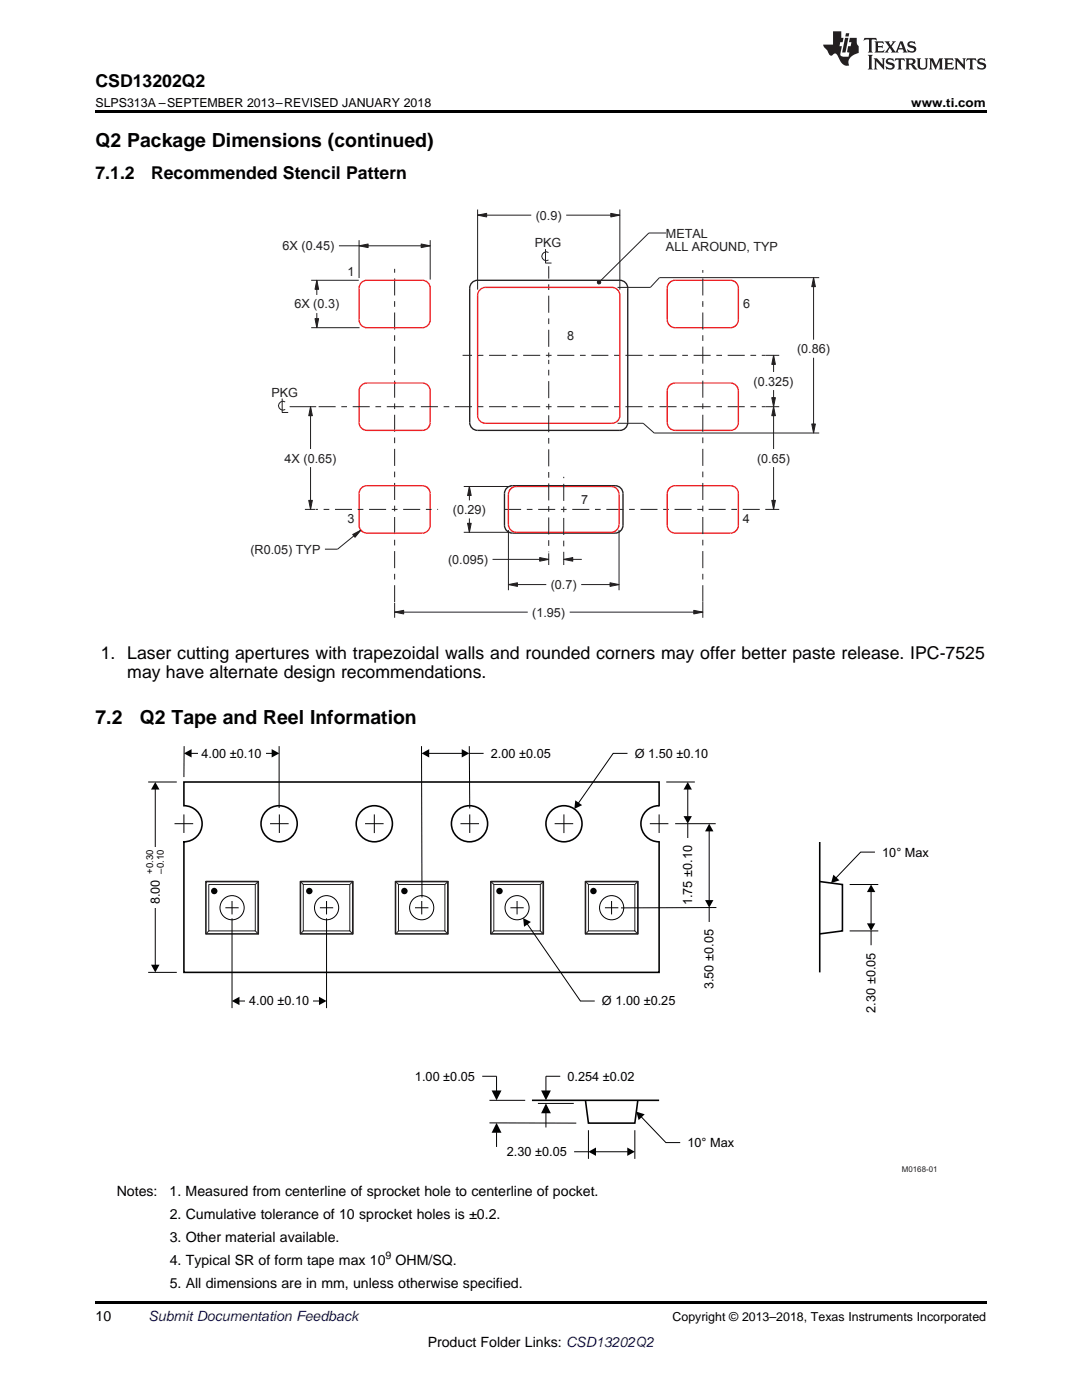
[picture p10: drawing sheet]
<svg xmlns="http://www.w3.org/2000/svg" width="216mm" height="279mm" viewBox="0 0 216 279" stroke-linecap="round" stroke-linejoin="round" font-family="sans-serif">
<path d="M19 259.7h177.8v.5h-177.8z" fill="#000"/>
<g fill="none" stroke="#231f20" stroke-width=".2">
<path d="M41.1 175.9h10.4M41.7 176.5h9.2v9.3h-9.2zM51.5 175.9v10.5l-.6-.6M51.5 175.9l-.6 .6M60.5 176.5h9.3v9.3h-9.3zM70.4 175.9h-10.5l.6 .6M70.4 175.9v10.5l-.6-.6M70.4 175.9l-.6 .6M78.9 175.9h10.5M79 175.9l.5 .6M79.5 176.5h9.3v9.3h-9.3zM89.4 175.9v10.5l-.6-.6"/>
<path d="M89.4 175.9l-.6 .6M97.9 175.9h10.5M98 175.9l.5 .6M98.5 176.5h9.3v9.3h-9.3zM108.4 175.9v10.5l-.6-.6M108.4 175.9l-.6 .6M116.8 175.9h10.5M116.9 175.9l.5 .6M117.4 176.5h9.3v9.3h-9.3zM127.3 175.9v10.5l-.6-.6M127.3 175.9l-.6 .6M41.7 185.8l-.6 .6"/>
<path d="M60.5 185.8l-.5 .6M79.5 185.8l-.5 .6M98.5 185.8l-.5 .6M117.4 185.8l-.5 .6"/>
</g>
<path d="M41.1 175.9h10.4v10.5h-10.4zM59.9 175.9h10.5v10.5h-10.5zM78.9 175.9h10.5v10.5h-10.5zM97.9 175.9h10.5v10.5h-10.5zM116.8 175.9h10.5v10.5h-10.5z" fill="none" stroke="#231f20" stroke-width=".32"/>
<g fill="none" stroke="#010202" stroke-width=".2">
<path d="M29.6 156.1h5.7M31 157.4v35.3M36.7 148.9v6.2M84.1 148.9l.1 30.2M93.6 148.9l.1 12.4M132.9 156.1h5.8M34.8 164.4h3.7M36.7 162.5v3.7M46.3 179.8v2.7M53.9 164.4h3.7M55.7 162.5v3.7M65.2 179.8v2.7"/>
<path d="M72.8 164.4h3.7M74.7 162.5v3.8M84.2 179.8v2.7M91.9 164.4h3.7M93.7 162.5v3.7M103.2 179.8v2.7M110.7 164.4h3.7M112.5 162.5v3.8M122 179.8v2.7M129.7 164.4h3.7M131.5 162.5v3.7M134.7 164.4h8.1"/>
<path d="M29.6 194.1h5.7M45 181.2h2.6M63.8 181.2h2.7M82.8 181.2h2.7M101.8 181.2h2.7M120.7 181.2h2.7M143 181.1l-19.1 .1"/>
<circle cx="46.3" cy="181.2" r="2.41"/>
<circle cx="65.2" cy="181.2" r="2.41"/>
<circle cx="84.1" cy="181.2" r="2.41"/>
<circle cx="103.2" cy="181.2" r="2.41"/>
<circle cx="122" cy="181.2" r="2.41"/>
</g>
<g fill="none" stroke="#010202" stroke-width=".32">
<path d="M131.5 160.9v-4.8h-94.8v4.7a3.6 3.6 0 0 1 3.6 3.6 3.6 3.6 0 0 1-3.6 3.6v-.1v26.2h94.8v-26.2M131.5 160.8a3.6 3.6 0 0 0-3.6 3.6 3.6 3.6 0 0 0 3.6 3.6"/>
<circle cx="55.7" cy="164.4" r="3.6"/>
<circle cx="74.7" cy="164.4" r="3.6"/>
<circle cx="93.7" cy="164.4" r="3.6"/>
<circle cx="112.5" cy="164.4" r="3.6"/>
</g>
<g fill="#010202">
<path d="M31 156.1l.8 1.5h-1.7z"/>
<path d="M30.1 192.5h1.7l-.8 1.6z"/>
</g>
<path d="M29.6 169.1h2.8v12h-2.8z" fill-rule="evenodd" fill="#fff"/>
<path d="M55.7 148.9v12.4M46.3 183.3v17.9M47.6 199.8h16.2M65.2 183.3v17.9" fill="none" stroke="#010202" stroke-width=".2"/>
<g fill="#010202">
<path d="M46.3 199.8l1.5-.9v1.7z"/>
<path d="M63.6 198.9l1.6 .9-1.6 .8z"/>
</g>
<path d="M49 198.4h13.4v2.8h-13.4z" fill-rule="evenodd" fill="#fff"/>
<path d="M38.1 150.4h16.2" fill="none" stroke="#010202" stroke-width=".2"/>
<g fill="#010202">
<path d="M36.7 150.4l1.5-.9v1.7z"/>
<path d="M54.2 149.5l1.5 .9-1.5 .8z"/>
</g>
<path d="M39.5 148.9h13.4v2.9h-13.4z" fill-rule="evenodd" fill="#fff"/>
<path d="M85.5 150.4h6.7" fill="none" stroke="#010202" stroke-width=".2"/>
<g fill="#010202">
<path d="M92.1 149.5l1.5 .9-1.5 .8z"/>
<path d="M84.1 150.4l1.5-.9v1.7z"/>
</g>
<path d="M93.6 150.4h2.9M137.2 164.4v2.8M141.5 165.8v13.9M141.5 181.1v2.9" fill="none" stroke="#010202" stroke-width=".2"/>
<g fill="#010202">
<path d="M141.5 164.4l.9 1.5h-1.7z"/>
<path d="M140.7 179.6h1.7l-.9 1.5z"/>
</g>
<path d="M137.2 157.4v5.6" fill="none" stroke="#010202" stroke-width=".2"/>
<g fill="#010202">
<path d="M136.4 162.9h1.7l-.9 1.5z"/>
<path d="M137.2 156.1l.9 1.5h-1.7z"/>
</g>
<path d="M125.2 150.4h-2.8l-7 9.9" fill="none" stroke="#010202" stroke-width=".2"/>
<path d="M114.8 159.7l1.4 1-1.6 .7z" fill="#010202"/>
<path d="M105.2 184.4l10.6 15.4h2.9" fill="none" stroke="#010202" stroke-width=".2"/>
<path d="M104.4 183.2l1.5 .8-1.3 1z" fill="#010202"/>
<path d="M163.6 168v26.1M106.1 219.6h25.4" fill="none" stroke="#010202" stroke-width=".32"/>
<path d="M97.7 219.6h7.1M97.7 224.1h17.3M107.3 220.2h7.2M127.9 222.9l5 5.1h2.8" fill="none" stroke="#010202" stroke-width=".2"/>
<path d="M127 221.9l1.6 .5-1.2 1.1z" fill="#010202"/>
<path d="M174.6 170.1h-2.9l-4.9 5.1" fill="none" stroke="#010202" stroke-width=".2"/>
<path d="M166.3 174.6l1.2 1.1-1.7 .5z" fill="#010202"/>
<path d="M99.1 225.9v3" fill="none" stroke="#010202" stroke-width=".2"/>
<path d="M99.1 224.1l1 2h-2z" fill="#010202"/>
<path d="M108.9 222.1v2.9" fill="none" stroke="#010202" stroke-width=".2"/>
<path d="M108.9 220.2l1 2h-1.9z" fill="#010202"/>
<path d="M99.1 214.8v2.9" fill="none" stroke="#010202" stroke-width=".2"/>
<path d="M98.1 217.6h2l-1 2z" fill="#010202"/>
<path d="M108.9 214.8v2.9" fill="none" stroke="#010202" stroke-width=".2"/>
<path d="M108 217.6h1.9l-1 2z" fill="#010202"/>
<path d="M169.5 176.5h5.8M169.5 185.8h5.8M117.4 225.6v5.7M118.8 229.9h6.5M126.7 225.6v5.7" fill="none" stroke="#010202" stroke-width=".2"/>
<g fill="#010202">
<path d="M125.2 229l1.5 .9-1.5 .8z"/>
<path d="M117.4 229.9l1.5-.9v1.7z"/>
</g>
<path d="M173.8 177.9v6.5" fill="none" stroke="#010202" stroke-width=".2"/>
<g fill="#010202">
<path d="M173.8 176.5l.9 1.5h-1.7z"/>
<path d="M173 184.3h1.7l-.9 1.5z"/>
</g>
<path d="M173.8 185.8v2.8M96.2 214.8h2.9M108.9 214.8h2.9M114.6 229.9h2.8" fill="none" stroke="#010202" stroke-width=".2"/>
<path d="M163.6 175.9l4.5 .6v9.3l-4.5 .6M116.8 219.6l.6 4.5h9.3l.6-4.5" fill="none" stroke="#010202" stroke-width=".32"/>
<g fill="#010202">
<circle cx="42.7" cy="177.8" r=".64"/>
<circle cx="118.4" cy="177.8" r=".64"/>
<circle cx="61.7" cy="177.8" r=".64"/>
<circle cx="80.7" cy="177.8" r=".64"/>
<circle cx="99.7" cy="177.8" r=".64"/>
</g>
<path d="M71.6 49.1l1.9-.4v.7z" fill="#231f20"/>
<path d="M71.6 49.1l1.9-.4v.7z" fill="none" stroke="#231f20" stroke-width=".2"/>
<path d="M84 48.7l1.8 .4-1.8 .3z" fill="#231f20"/>
<path d="M84 48.7l1.8 .4-1.8 .3z" fill="none" stroke="#231f20" stroke-width=".2"/>
<path d="M62.9 63.6h.7l-.4 1.8z" fill="#231f20"/>
<path d="M62.9 63.6h.7l-.4 1.8z" fill="none" stroke="#231f20" stroke-width=".2"/>
<path d="M63.2 55.9l.4 1.8h-.7z" fill="#231f20"/>
<path d="M63.2 55.9l.4 1.8h-.7z" fill="none" stroke="#231f20" stroke-width=".2"/>
<path d="M62 81.2l.3 1.8h-.7z" fill="#231f20"/>
<path d="M62 81.2l.3 1.8h-.7z" fill="none" stroke="#231f20" stroke-width=".2"/>
<path d="M61.6 99.9h.7l-.3 1.8z" fill="#231f20"/>
<path d="M61.6 99.9h.7l-.3 1.8z" fill="none" stroke="#231f20" stroke-width=".2"/>
<path d="M162.3 55.4l.4 1.8h-.7z" fill="#231f20"/>
<path d="M162.3 55.4l.4 1.8h-.7z" fill="none" stroke="#231f20" stroke-width=".2"/>
<path d="M162 84.6h.7l-.4 1.8z" fill="#231f20"/>
<path d="M162 84.6h.7l-.4 1.8z" fill="none" stroke="#231f20" stroke-width=".2"/>
<path d="M78.7 122.2l1.8-.4v.7z" fill="#231f20"/>
<path d="M78.7 122.2l1.8-.4v.7z" fill="none" stroke="#231f20" stroke-width=".2"/>
<path d="M138.4 121.8l1.8 .4-1.8 .3z" fill="#231f20"/>
<path d="M138.4 121.8l1.8 .4-1.8 .3z" fill="none" stroke="#231f20" stroke-width=".2"/>
<path d="M95.3 42.9l1.8-.3v.7z" fill="#231f20"/>
<path d="M95.3 42.9l1.8-.3v.7z" fill="none" stroke="#231f20" stroke-width=".2"/>
<path d="M121.9 42.6l1.8 .3-1.8 .4z" fill="#231f20"/>
<path d="M121.9 42.6l1.8 .3-1.8 .4z" fill="none" stroke="#231f20" stroke-width=".2"/>
<path d="M101.5 116.7l1.8-.4v.7z" fill="#231f20"/>
<path d="M101.5 116.7l1.8-.4v.7z" fill="none" stroke="#231f20" stroke-width=".2"/>
<path d="M121.7 116.3l1.8 .4-1.8 .3z" fill="#231f20"/>
<path d="M121.7 116.3l1.8 .4-1.8 .3z" fill="none" stroke="#231f20" stroke-width=".2"/>
<path d="M93.3 104.4h.7l-.3 1.8z" fill="#231f20"/>
<path d="M93.3 104.4h.7l-.3 1.8z" fill="none" stroke="#231f20" stroke-width=".2"/>
<path d="M93.7 97.1l.3 1.8h-.7z" fill="#231f20"/>
<path d="M93.7 97.1l.3 1.8h-.7z" fill="none" stroke="#231f20" stroke-width=".2"/>
<path d="M154 79.4h.7l-.3 1.8z" fill="#231f20"/>
<path d="M154 79.4h.7l-.3 1.8z" fill="none" stroke="#231f20" stroke-width=".2"/>
<path d="M154.4 70.9l.3 1.8h-.7z" fill="#231f20"/>
<path d="M154.4 70.9l.3 1.8h-.7z" fill="none" stroke="#231f20" stroke-width=".2"/>
<path d="M154 99.9h.7l-.3 1.8z" fill="#231f20"/>
<path d="M154 99.9h.7l-.3 1.8z" fill="none" stroke="#231f20" stroke-width=".2"/>
<path d="M154.4 81.2l.3 1.8h-.7z" fill="#231f20"/>
<path d="M154.4 81.2l.3 1.8h-.7z" fill="none" stroke="#231f20" stroke-width=".2"/>
<path d="M107.7 111.3l1.8 .3-1.8 .4z" fill="#231f20"/>
<path d="M107.7 111.3l1.8 .3-1.8 .4z" fill="none" stroke="#231f20" stroke-width=".2"/>
<path d="M112.5 111.6l1.8-.3v.7z" fill="#231f20"/>
<path d="M112.5 111.6l1.8-.3v.7z" fill="none" stroke="#231f20" stroke-width=".2"/>
<path d="M70.4 106.7l1.6-.9-1.2 1.4z" fill="#231f20"/>
<path d="M108.8 49.7v2.8h1.2M109.4 50.4a.88 .88 0 0 0-1.3 .7 .88 .88 0 0 0 1.3 .8M56.3 79.5v2.8h1.2M56.9 80.2a.88 .88 0 0 0-1.3 .8 .88 .88 0 0 0 1.3 .7M70.4 106.7l1.6-.9-1.2 1.4z" fill="none" stroke="#231f20" stroke-width=".2"/>
<path d="M119.2 56.2l.2-.2h.4l.1 .3-.1 .3-.4 .1-.2-.2z" fill="#231f20"/>
<g fill="none" stroke="#231f20" stroke-width=".2">
<path d="M62.1 55.9h9.5M63.2 55.9v3M67.6 49.1h18.2M71.6 47.9v7.6M85.8 47.9v7.9M95.3 41.8v16M95.3 42.9h10.7M113 42.9h10.7M119.2 56.2l.2-.2h.4l.1 .3-.1 .3-.4 .1-.2-.2zM123.7 41.8v16M132.9 46.5h-3.4l-9.7 9.6M162.3 55.4v12.4"/>
<path d="M163.5 55.4h-31.9l-1.8 2h-6.6M62.1 65.4h9.6M63.2 62.5v2.9M152.7 70.9h2.8M154.4 70.9v3.3M154.4 77.8v11.8M162.3 71.4v15M57.8 81.2h5.3M62 81.2v8.4M62 93.2v8.5M92.5 97.1h9.4M93.7 97.1v2.8"/>
<path d="M123.2 84.5h5.1l2.2 1.9h33M152.7 81.2h2.8M154.4 93.2v8.5M60.8 101.7h2.1M72 105.8l-4.6 3.8h-2.6M92.5 106.2h9.4M93.7 103.5v2.7M98.3 111.6h11.2M101.5 116.7h7.5M101.5 105.8v12M109.5 110.4v2.4M112.5 111.6h3.6"/>
<path d="M112.5 110.1v2.7M116 116.7h7.5M123.5 105.8v12M152.7 101.7h2.8M78.7 122.2h26.6M78.7 120.3v3M113.7 122.2h26.5M140.2 120.1v3.2"/>
</g>
<path d="M72.3 56.2l.9-.3h11.1a1.58 1.58 0 0 1 1.5 1.6v6.3a1.58 1.58 0 0 1-1.5 1.6h-11.1a1.58 1.58 0 0 1-1.6-1.6v-6.3l.1-.5zM95.6 58l.8-.6h.5h25.2a1.58 1.58 0 0 1 1.6 1.5v24a1.58 1.58 0 0 1-1.6 1.6h-25.2a1.58 1.58 0 0 1-1.6-1.6v-24zM133.8 56.2l.9-.3h11.1a1.58 1.58 0 0 1 1.5 1.6v6.3a1.58 1.58 0 0 1-1.5 1.6h-11.1a1.58 1.58 0 0 1-1.6-1.6v-6.3l.1-.5zM72.3 76.7l.9-.3h11.1a1.58 1.58 0 0 1 1.5 1.6v6.3a1.58 1.58 0 0 1-1.5 1.6h-11.1a1.58 1.58 0 0 1-1.6-1.6v-6.3l.1-.5zM133.8 76.7l.9-.3h11.1a1.58 1.58 0 0 1 1.5 1.6v6.3a1.58 1.58 0 0 1-1.5 1.6h-11.1a1.58 1.58 0 0 1-1.6-1.6v-6.3l.1-.5zM72.3 97.2l.9-.3h11.1a1.58 1.58 0 0 1 1.5 1.6v6.3a1.58 1.58 0 0 1-1.5 1.6h-11.1a1.58 1.58 0 0 1-1.6-1.6v-6.3l.1-.5zM102.1 97.4l.9-.3h18.9a1.58 1.58 0 0 1 1.6 1.6v6a1.58 1.58 0 0 1-1.6 1.5h-18.9a1.58 1.58 0 0 1-1.5-1.5v-6v-.5zM133.8 97.2l.9-.3h11.1a1.58 1.58 0 0 1 1.5 1.6v6.3a1.58 1.58 0 0 1-1.5 1.6h-11.1a1.58 1.58 0 0 1-1.6-1.6v-6.3l.1-.5z" fill="none" stroke="#ee1f23" stroke-width=".27"/>
<g fill="none" stroke="#231f20" stroke-width=".2" stroke-dasharray="1.1 1.1 3.4 1.1" stroke-dashoffset=".6" stroke-linecap="butt">
<path d="M78.7 60.7v59.6M78.7 60.7v-7M78.7 60.7h.1M109.5 70.9v.4M109.5 70.9v-17.8M109.5 70.9h-17.2M109.5 70.9h43.2M140.2 60.7h.1M140.2 60.7v59.4M140.2 60.7v-6.8M109.5 81.2v29M109.5 81.2v-9.4"/>
<path d="M109.5 81.2h-46.3M109.5 81.2h43.2M78.7 101.7h-15.7M78.7 101.7h8.7M112.5 101.7h-13M112.5 101.7h40.2M112.5 101.7v8.4M112.5 101.7v-6.5"/>
</g>
<path d="M94.4 56.2l.9-.3h28.4a1.58 1.58 0 0 1 1.6 1.6v26.8a1.58 1.58 0 0 1-1.6 1.6h-28.4a1.58 1.58 0 0 1-1.6-1.6v-26.8l.1-.5zM101.3 97.2l.9-.3h20.5a1.58 1.58 0 0 1 1.6 1.6v6.3a1.58 1.58 0 0 1-1.6 1.6h-20.5a1.58 1.58 0 0 1-1.5-1.6v-6.3v-.5z" fill="none" stroke="#231f20" stroke-width=".27"/>
<path d="M19 22h177.8v.5h-177.8z" fill="#000"/>
<g fill="#231f20">
<path d="M172.5 7.6l-.1 .5 .4-.2h.6v.1v2.1l-.2 .4h.9l-.2-.4v-2.1l.1-.1h.5l.5 .2-.2-.5zM174.5 8.3l.2 .3v1.5l-.2 .4h1.8l.2-.6a1.04 1.04 0 0 1-1.3 .2v-.7h.6l.3 .2v-.6l-.3 .2h-.6v-.6l.8-.1 .4 .3-.2-.5zM176.5 8.3l.9 1.1-.9 1.1h.8l-.2-.2 .4-.7 .5 .7-.2 .2h1.5l-.2-.2 .2-.4h.9l.1 .4-.2 .2h1l-.3-.3-.7-1.9h-.5l-.9 2-.8-1 .9-1h-.8l.1 .3-.4 .5-.3-.6 .1-.2zM179.7 8.6l.4 1h-.7zM181.3 8.4a.63 .63 0 0 0-.2 .7 .63 .63 0 0 0 .6 .4l.6 .2 .1 .2a.75 .75 0 0 1-.7 .4 .75 .75 0 0 1-.6-.5l.1 .7 .1-.1a1.11 1.11 0 0 0 1.5-.6 1.13 1.13 0 0 0-1.2-.8l-.1-.4a1.04 1.04 0 0 1 1.2 .2l-.2-.5-.2 .1-.4-.2zM173.2 10.9l.2 .4v2.2l-.2 .4h1l-.3-.4v-2.2l.3-.4zM174.3 11.6l.3 .4v1.5l-.3 .4h.8l-.2-.4v-1.3l1.5 1.7v-1.9l.2-.4h-.7l.2 .4v.9l-1.1-1.3zM177 11.8a.62 .62 0 0 0-.2 .7 .62 .62 0 0 0 .6 .4l.6 .1 .1 .3a.76 .76 0 0 1-.7 .3 .76 .76 0 0 1-.7-.4l.2 .7 .1-.1a1.11 1.11 0 0 0 1.5-.6 1.13 1.13 0 0 0-1.2-.8l-.1-.4a1.04 1.04 0 0 1 1.2 .2l-.2-.6-.2 .1-.5-.1zM178.7 11.6l-.2 .6a.61 .61 0 0 1 .8-.3v1.6l-.2 .4h.9l-.2-.4v-1.6a.63 .63 0 0 1 .7 .3l-.1-.6zM180.6 11.6l.3 .4v1.5l-.3 .4h1l-.2-.2-.1-.8 .6 .2a.76 .76 0 0 0 1.2 .7l-1-1a.58 .58 0 0 0 .6-.5 .58 .58 0 0 0-.5-.6zM181.4 11.9h.1a.45 .45 0 0 1 .5 .1 .45 .45 0 0 1 .1 .5l-.8 .2zM182.9 11.6l.2 .2a2.17 2.17 0 0 0 .3 1.9 .99 .99 0 0 0 1.6-.6v-1.1l.2-.4h-.7l.2 .2a1.92 1.92 0 0 1-.2 1.8 .6 .6 0 0 1-.9-.5v-1.1l.2-.4zM185.4 11.6l.2 .4v1.5l-.2 .4h.7l-.2-.4v-1.4l.8 1.8 .8-1.8v1.4l-.2 .4h.9l-.2-.4v-1.5l.2-.4h-.8l-.6 1.5-.6-1.5zM188.4 11.6l.2 .4v1.5l-.2 .4h1.8l.1-.6a1.04 1.04 0 0 1-1.2 .1v-.6h.5l.4 .2v-.6l-.4 .2h-.5v-.7h.8l.3 .3-.1-.6zM190.5 11.6l.2 .4v1.5l-.2 .4h.7l-.2-.4v-1.3l1.5 1.7v-1.9l.2-.4h-.7l.2 .4v.9l-1.1-1.3zM192.9 11.6l-.1 .6a.61 .61 0 0 1 .7-.3l.1 1.6-.3 .4h1l-.3-.4 .1-1.6a.63 .63 0 0 1 .7 .3l-.1-.6zM195.2 11.8a.62 .62 0 0 0-.2 .7 .62 .62 0 0 0 .6 .4l.6 .1 .1 .3a.76 .76 0 0 1-.7 .3 .76 .76 0 0 1-.6-.4l.1 .7 .1-.1a1.11 1.11 0 0 0 1.6-.6 1.13 1.13 0 0 0-1.3-.8l-.1-.4a1.04 1.04 0 0 1 1.2 .2l-.1-.6-.2 .1-.5-.1z"/>
<path d="M166.2 6.3v2.6h-1.9v.4l.8 .9a.91 .91 0 0 0 1 .8 .56 .56 0 0 1 .5-.3 .56 .56 0 0 1 .5 .3l.4 .8a1.53 1.53 0 0 0 1.9 1.2 1.54 1.54 0 0 1 1-2.1l.9-.3v-1.4a1.52 1.52 0 0 1-.4-1.6h-1.3l-.2 .8h.5l-.2 .8h-.5l-.1 1v.2l.4 .1-.2 .8a1.93 1.93 0 0 1-1.6-.3l.3-1.8h-.5l.2-.8h.4l.2-.8h-.4v-1.3zM168.6 7.6l-.6 2.9h.7l.6-2.9zM168.8 6.6l-.1 .7h.6l.2-.7z"/>
</g>
<g font-size="3.9">
<text x="19" y="29.3">Q2 Package Dimensions (continued)</text>
<text x="19" y="144.5">7.2</text>
<text x="27.9" y="144.5">Q2 Tape and Reel Information</text>
</g>
<g font-size="3.5">
<text x="19" y="17.3">CSD13202Q2</text>
<text x="19" y="35.6">7.1.2</text>
<text x="30.1" y="35.6">Recommended Stencil Pattern</text>
<text x="20.1" y="131.4">1. Laser cutting apertures with trapezoidal walls and rounded corners may offer better paste release. IPC-7525</text>
<text x="25.4" y="135.3">may have alternate design recommendations.</text>
</g>
<g font-size="2.8">
<text x="23.3" y="238.7">Notes:</text>
<text x="33.8" y="238.7">1. Measured from centerline of sprocket hole to centerline of pocket.</text>
<text x="33.9" y="243.2">2. Cumulative tolerance of 10 sprocket holes is ±0.2.</text>
<text x="33.9" y="247.8">3. Other material available.</text>
<text x="33.9" y="252.4">4. Typical SR of form tape max 10</text>
<text x="33.9" y="257">5. All dimensions are in mm, unless otherwise specified.</text>
<text x="78.9" y="252.4">OHM/SQ.</text>
<text x="19" y="263.6">10</text>
<text x="85.3" y="268.9">Product Folder Links: CSD13202Q2</text>
</g>
<text font-size="2.8" fill="#0000c8" x="29.6" y="263.6">Submit Documentation Feedback</text>
<g font-size="2.5">
<text x="19" y="21.4">SLPS313A –SEPTEMBER 2013–REVISED JANUARY 2018</text>
<text x="181.8" y="21.4">www.ti.com</text>
<text x="134.2" y="263.6">Copyright © 2013–2018, Texas Instruments Incorporated</text>
</g>
<g font-size="2.5" fill="#231f20">
<text x="106.9" y="43.8">(0.9)</text>
<text x="132.9" y="47.4">METAL</text>
<text x="56.4" y="50">6X (0.45)</text>
<text x="106.7" y="49.3">PKG</text>
<text x="132.9" y="50.1">ALL AROUND, TYP</text>
<text x="69.3" y="55">1</text>
<text x="58.7" y="61.6">6X (0.3)</text>
<text x="148.3" y="61.6">6</text>
<text x="113.1" y="68">8</text>
<text x="159.1" y="70.5">(0.86)</text>
<text x="150.4" y="76.9">(0.325)</text>
<text x="54.2" y="79.2">PKG</text>
<text x="56.8" y="92.3">4X (0.65)</text>
<text x="151.1" y="92.3">(0.65)</text>
<text x="116" y="100.5">7</text>
<text x="69.3" y="104.4">3</text>
<text x="90.4" y="102.6">(0.29)</text>
<text x="148.2" y="104.4">4</text>
<text x="50" y="110.5">(R0.05) TYP</text>
<text x="89.4" y="112.5">(0.095)</text>
<text x="109.9" y="117.6">(0.7)</text>
<text x="106.2" y="123.1">(1.95)</text>
</g>
<g font-size="2.5" fill="#010202">
<text x="40.2" y="151.2">4.00 ±0.10</text>
<text x="97.9" y="151.2">2.00 ±0.05</text>
<text x="126.7" y="151.2">Ø 1.50 ±0.10</text>
<text x="176" y="171">10° Max</text>
<text x="31.9" y="180.5" transform="rotate(-90 31.9 180.5)">8.00</text>
<text x="138.1" y="180.7" transform="rotate(-90 138.1 180.7)">1.75 ±0.10</text>
<text x="142.4" y="197.4" transform="rotate(-90 142.4 197.4)">3.50 ±0.05</text>
<text x="49.7" y="200.6">4.00 ±0.10</text>
<text x="120.1" y="200.7">Ø 1.00 ±0.25</text>
<text x="174.7" y="202.1" transform="rotate(-90 174.7 202.1)">2.30 ±0.05</text>
<text x="82.8" y="215.7">1.00 ±0.05</text>
<text x="113.2" y="215.7">0.254 ±0.02</text>
<text x="101.1" y="230.7">2.30 ±0.05</text>
<text x="137.2" y="228.9">10° Max</text>
</g>
<text font-size="2.1" x="76.9" y="251.3">9</text>
<g font-size="1.9" fill="#010202">
<text x="30.6" y="174.4" transform="rotate(-90 30.6 174.4)">+0.30</text>
<text x="32.7" y="174.4" transform="rotate(-90 32.7 174.4)">–0.10</text>
</g>
<text font-size="1.6" fill="#231f20" x="179.9" y="233.9">M0168-01</text>
</svg>
